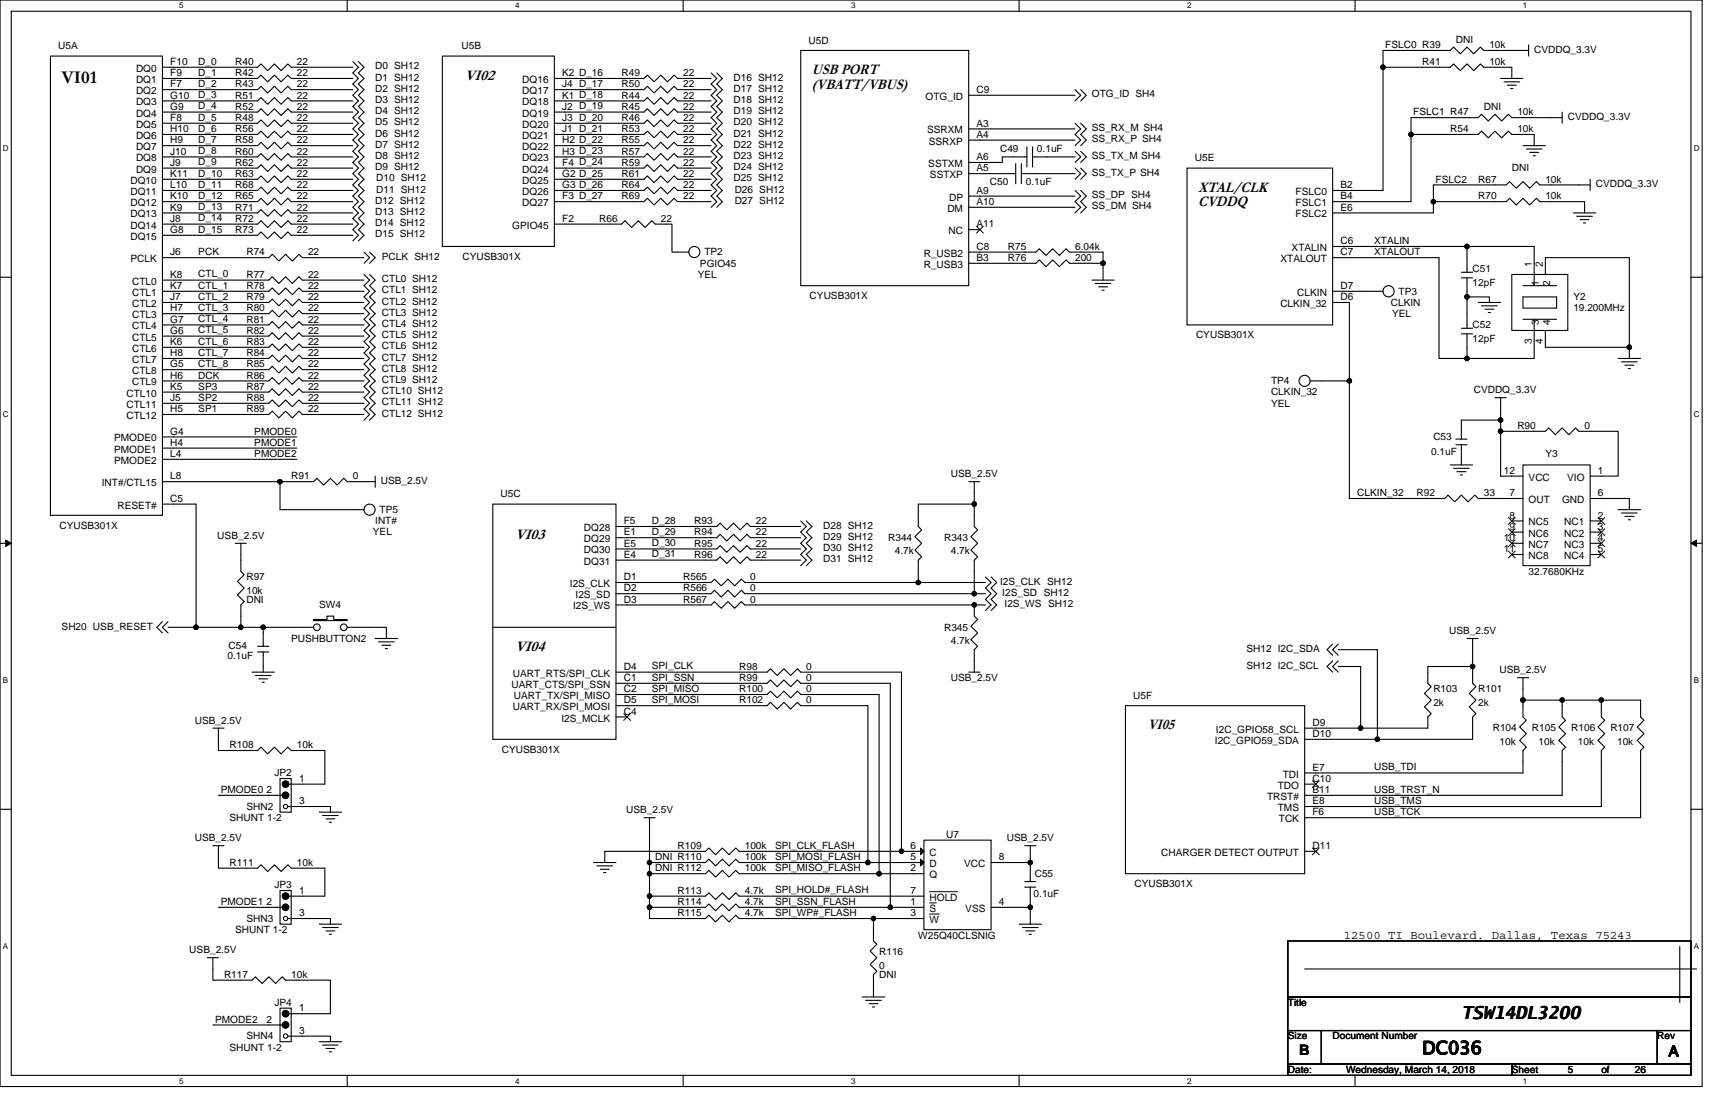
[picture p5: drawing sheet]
<svg xmlns="http://www.w3.org/2000/svg" width="432mm" height="279mm" viewBox="0 0 432 279" stroke-linecap="round" stroke-linejoin="round" font-family="sans-serif">
<path d="M0 0h428.6v273.5h-428.6zM2.8 2.8h422.9v267.9h-422.9z" fill="none" stroke="#000" stroke-width=".28"/>
<g fill="#fff">
<path d="M45.1 .3h1.1v2.3h-1.1z"/>
<path d="M45.1 271h1.1v2.2h-1.1z"/>
</g>
<path d="M87.4 0v2.8M87.4 270.7v2.8" fill="none" stroke="#000" stroke-width=".28"/>
<g fill="#fff">
<path d="M129.7 .3h1.1v2.3h-1.1z"/>
<path d="M129.7 271h1.1v2.2h-1.1z"/>
</g>
<path d="M172 0v2.8M172 270.7v2.8" fill="none" stroke="#000" stroke-width=".28"/>
<g fill="#fff">
<path d="M214.3 .3h1.1v2.3h-1.1z"/>
<path d="M214.3 271h1.1v2.2h-1.1z"/>
</g>
<path d="M256.6 0v2.8M256.6 270.7v2.8" fill="none" stroke="#000" stroke-width=".28"/>
<g fill="#fff">
<path d="M298.9 .3h1.1v2.3h-1.1z"/>
<path d="M298.9 271h1.1v2.2h-1.1z"/>
</g>
<path d="M341.2 0v2.8M341.2 270.7v2.8" fill="none" stroke="#000" stroke-width=".28"/>
<g fill="#fff">
<path d="M383.5 .3h1.1v2.3h-1.1z"/>
<path d="M383.5 271h1.1v2.2h-1.1z"/>
<path d="M.7 36.3h1.5v2.3h-1.5z"/>
<path d="M426.5 36.3h1.4v2.3h-1.4z"/>
<path d="M.7 103.3h1.5v2.2h-1.5z"/>
<path d="M426.5 103.3h1.4v2.2h-1.4z"/>
</g>
<path d="M0 69.8h2.8M425.7 69.8h2.9" fill="none" stroke="#000" stroke-width=".28"/>
<g fill="#fff">
<path d="M.7 170.2h1.4v2.3h-1.4z"/>
<path d="M426.5 170.2h1.3v2.3h-1.3z"/>
</g>
<path d="M0 136.8h2.8M425.7 136.8h2.9" fill="none" stroke="#000" stroke-width=".28"/>
<path d="M1.4 135.9l1.4 .9-1.4 .8zM425.7 136.8l1.4-.9v1.7z" fill="#000" stroke="#000" stroke-width=".25"/>
<g fill="#fff">
<path d="M.7 237.2h1.4v2.2h-1.4z"/>
<path d="M426.4 237.2h1.4v2.2h-1.4z"/>
</g>
<g fill="none" stroke="#000" stroke-width=".28">
<path d="M12.7 14.1h28.2v115.6h-28.2zM40.9 16.9h24l.8-.8 1.7 1.7 1.7-1.7 1.7 1.7 1.7-1.7 .8 .8h15.5M40.9 19.7h24l.8-.8 1.7 1.7 1.7-1.7 1.7 1.7 1.7-1.7 .8 .8h15.5M88.8 15.5l1.4 1.4-1.4 1.5 1.4 1.3-1.4 1.5 1.4 1.4-1.4 1.4 1.4 1.4-1.4 1.4 1.4 1.4-1.4 1.4 1.4 1.4-1.4 1.4 1.4 1.4-1.4 1.5 1.4 1.4-1.4 1.4 1.4 1.4-1.4 1.4 1.4 1.4-1.4 1.4 1.4 1.4-1.4 1.4 1.4 1.4-1.4 1.5 1.4 1.4-1.4 1.4 1.4 1.4-1.4 1.4 1.4 1.4-1.4 1.4 1.4 1.4-1.4 1.4M90.2 15.5l1.5 1.4-1.5 1.5 1.5 1.3-1.5 1.5 1.5 1.4-1.5 1.4 1.5 1.4-1.5 1.4 1.5 1.4-1.5 1.4 1.5 1.4-1.5 1.4 1.5 1.4-1.5 1.5 1.5 1.4-1.5 1.4 1.5 1.4-1.5 1.4 1.5 1.4-1.5 1.4 1.5 1.4-1.5 1.4 1.5 1.4-1.5 1.5 1.5 1.4-1.5 1.4 1.5 1.4-1.5 1.4 1.5 1.4-1.5 1.4 1.5 1.4-1.5 1.4M111.4 14.1h28.2v47.9h-28.2zM139.6 19.7h22.5l.9-.8 1.7 1.7 1.7-1.7 1.7 1.7 1.6-1.7 .9 .8h8.4M179 18.4l1.5 1.3-1.5 1.5 1.5 1.4-1.5 1.4 1.5 1.4-1.5 1.4 1.5 1.4-1.5 1.4 1.5 1.4-1.5 1.4 1.5 1.4-1.5 1.5 1.5 1.4-1.5 1.4 1.5 1.4-1.5 1.4 1.5 1.4-1.5 1.4 1.5 1.4-1.5 1.4 1.5 1.4-1.5 1.5 1.5 1.4-1.5 1.4M180.5 18.4l1.4 1.3-1.4 1.5 1.4 1.4-1.4 1.4 1.4 1.4-1.4 1.4 1.4 1.4-1.4 1.4 1.4 1.4-1.4 1.4 1.4 1.4-1.4 1.5 1.4 1.4-1.4 1.4 1.4 1.4-1.4 1.4 1.4 1.4-1.4 1.4 1.4 1.4-1.4 1.4 1.4 1.4-1.4 1.5 1.4 1.4-1.4 1.4M201.6 12.7h42.3v59.2h-42.3zM348.2 16.9v31h-12.7M348.2 16.9h16.9l.9-.8 1.7 1.7 1.7-1.7 1.7 1.7 1.6-1.7 .9 .8h7v2.8"/>
<path d="M377.8 19.7h5.7M384.9 12.7h-11.3l-.9-.8-1.6 1.6-1.7-1.6-1.7 1.6-1.7-1.6-.9 .8h-16.9v4.2M384.9 11.3v2.8M40.9 31h24l.8-.8 1.7 1.7 1.7-1.7 1.7 1.7 1.7-1.7 .8 .8h15.5M40.9 33.8h24l.8-.8 1.7 1.7 1.7-1.7 1.7 1.7 1.7-1.7 .8 .8h15.5M40.9 39.5h24l.8-.8 1.7 1.6 1.7-1.6 1.7 1.6 1.7-1.6 .8 .8h15.5M40.9 36.7h24l.8-.9 1.7 1.7 1.7-1.7 1.7 1.7 1.7-1.7 .8 .9h15.5M40.9 22.6h24l.8-.9 1.7 1.7 1.7-1.7 1.7 1.7 1.7-1.7 .8 .9h15.5M40.9 28.2h24l.8-.8 1.7 1.7 1.7-1.7 1.7 1.7 1.7-1.7 .8 .8h15.5M40.9 25.4h24l.8-.8 1.7 1.6 1.7-1.6 1.7 1.6 1.7-1.6 .8 .8h15.5M139.6 33.8h22.5l.9-.8 1.7 1.7 1.7-1.7 1.7 1.7 1.6-1.7 .9 .8h8.4M139.6 36.7h22.5l.9-.9 1.7 1.7 1.7-1.7 1.7 1.7 1.6-1.7 .9 .9h8.4"/>
<path d="M139.6 39.5h22.5l.9-.8 1.7 1.6 1.7-1.6 1.7 1.6 1.6-1.6 .9 .8h8.4M139.6 25.4h22.5l.9-.8 1.7 1.6 1.7-1.6 1.7 1.6 1.6-1.6 .9 .8h8.4M139.6 22.6h22.5l.9-.9 1.7 1.7 1.7-1.7 1.7 1.7 1.6-1.7 .9 .9h8.4M139.6 31h22.5l.9-.8 1.7 1.7 1.7-1.7 1.7 1.7 1.6-1.7 .9 .8h8.4M139.6 28.2h22.5l.9-.8 1.7 1.7 1.7-1.7 1.7 1.7 1.6-1.7 .9 .8h8.4M243.9 32.4h26.8M243.9 35.3h26.8M243.9 24h26.8M258.6 37v5M258.6 39.5h-6.3v1.4h-8.4M260 39.5h10.7M260 37v5"/>
<path d="M270.7 22.6l1.4 1.4-1.4 1.4M270.7 31l1.4 1.4-1.4 1.4 1.4 1.5-1.4 1.4M270.7 38.1l1.4 1.4-1.4 1.4M272.1 22.6l1.4 1.4-1.4 1.4M272.1 31l1.4 1.4-1.4 1.4 1.4 1.5-1.4 1.4M272.1 38.1l1.4 1.4-1.4 1.4M355.3 33.8v17h-19.8M355.3 33.8h16.9l.8-.8 1.7 1.7 1.7-1.7 1.7 1.7 1.7-1.7 .8 .8h5.7v2.9M378.7 20.6h3.9M379.5 21.4h2.3M380.3 22.3h.6M383.5 36.7h5.6"/>
<path d="M384.3 37.5h3.9M385.1 38.4h2.3M386 39.2h.6M393.3 29.6h-12.7l-.8-.8-1.7 1.7-1.7-1.7-1.7 1.7-1.7-1.7-.8 .8h-16.9v4.2M393.3 28.2v2.8M40.9 53.6h24l.8-.9 1.7 1.7 1.7-1.7 1.7 1.7 1.7-1.7 .8 .9h15.5M40.9 50.8h24l.8-.9 1.7 1.7 1.7-1.7 1.7 1.7 1.7-1.7 .8 .9h15.5M40.9 56.4h24l.8-.8 1.7 1.7 1.7-1.7 1.7 1.7 1.7-1.7 .8 .8h15.5M40.9 59.2h24l.8-.8 1.7 1.7 1.7-1.7 1.7 1.7 1.7-1.7 .8 .8h15.5M40.9 47.9h24l.8-.8 1.7 1.7 1.7-1.7 1.7 1.7 1.7-1.7 .8 .8h15.5M40.9 45.1h24l.8-.8 1.7 1.7 1.7-1.7 1.7 1.7 1.7-1.7 .8 .8h15.5M40.9 42.3h24l.8-.8 1.7 1.7 1.7-1.7 1.7 1.7 1.7-1.7 .8 .8h15.5"/>
<path d="M139.6 42.3h22.5l.9-.8 1.7 1.7 1.7-1.7 1.7 1.7 1.6-1.7 .9 .8h8.4M139.6 50.8h22.5l.9-.9 1.7 1.7 1.7-1.7 1.7 1.7 1.6-1.7 .9 .9h8.4M139.6 47.9h22.5l.9-.8 1.7 1.7 1.7-1.7 1.7 1.7 1.6-1.7 .9 .8h8.4M139.6 45.1h22.5l.9-.8 1.7 1.7 1.7-1.7 1.7 1.7 1.6-1.7 .9 .8h8.4M139.6 56.4h16.9l.8-.8 1.7 1.7 1.7-1.7 1.7 1.7 1.7-1.7 .9 .8h4.2v7.1h4.2M243.9 49.4h26.8M243.9 52.2h26.8M243.9 57.8h2.8M255.7 41.2v5M255.7 43.7h-11.8M257.2 43.7h13.5M257.2 41.2v5"/>
<path d="M270.7 42.3l1.4 1.4-1.4 1.4M270.7 47.9l1.4 1.5-1.4 1.4 1.4 1.4-1.4 1.4M272.1 42.3l1.4 1.4-1.4 1.4M272.1 47.9l1.4 1.5-1.4 1.4 1.4 1.4-1.4 1.4M298.9 42.3h36.6v39.5h-36.6zM360.9 50.8h18.3l.9-.9 1.7 1.7 1.7-1.7 1.6 1.7 1.7-1.7 .9 .9h11.3v2.8M360.9 50.8v2.8h-25.4M396.1 53.6h5.7M397 54.4h3.9M397.8 55.3h2.3M398.7 56.1h.5M400.4 46.5h-12.7l-.9-.8-1.7 1.7-1.6-1.7-1.7 1.7-1.7-1.7-.9 .8h-18.3v4.3"/>
<path d="M400.4 45.1v2.8M40.9 64.9h26.8l.8-.9 1.7 1.7 1.7-1.7 1.7 1.7 1.7-1.7 .8 .9h15.6M40.9 70.5h26.8l.8-.8 1.7 1.7 1.7-1.7 1.7 1.7 1.7-1.7 .8 .8h15.6M40.9 73.3h26.8l.8-.8 1.7 1.7 1.7-1.7 1.7 1.7 1.7-1.7 .8 .8h15.6M40.9 76.1h26.8l.8-.8 1.7 1.7 1.7-1.7 1.7 1.7 1.7-1.7 .8 .8h15.6M40.9 79h26.8l.8-.9 1.7 1.7 1.7-1.7 1.7 1.7 1.7-1.7 .8 .9h15.6M91.7 69.1l1.3 1.4-1.3 1.4 1.3 1.4-1.3 1.4 1.3 1.4-1.3 1.5 1.3 1.4-1.3 1.4 1.3 1.4-1.3 1.4 1.3 1.4-1.3 1.4 1.3 1.4-1.3 1.4 1.3 1.4-1.3 1.5 1.3 1.3-1.3 1.5 1.3 1.4-1.3 1.4 1.3 1.4-1.3 1.4 1.3 1.4-1.3 1.4 1.3 1.4-1.3 1.4M91.7 63.5l1.3 1.4-1.3 1.4M93 69.1l1.5 1.4-1.5 1.4 1.5 1.4-1.5 1.4 1.5 1.4-1.5 1.5 1.5 1.4-1.5 1.4 1.5 1.4-1.5 1.4 1.5 1.4-1.5 1.4 1.5 1.4-1.5 1.4 1.5 1.4-1.5 1.5 1.5 1.3-1.5 1.5 1.5 1.4-1.5 1.4 1.5 1.4-1.5 1.4 1.5 1.4-1.5 1.4 1.5 1.4-1.5 1.4M93 63.5l1.5 1.4-1.5 1.4M243.9 63.5h16.9l.9-.9 1.7 1.7 1.6-1.7 1.7 1.7 1.7-1.7 .9 .9h8.4v2.8M243.9 66.3h16.9l.9-.9 1.7 1.7 1.6-1.7 1.7 1.7 1.7-1.7 .9 .9h8.4"/>
<path d="M274.9 70.5h5.6M275.8 71.4h3.9M276.6 72.2h2.2M277.5 73h.5M277.7 66.3v4.2M335.5 62h33.9M335.5 64.9h26.8v25.3h7.1M335.5 76.1h4.2v19.8M335.5 73.3h12.7M367.9 69.9h2.9M367.9 68.5h2.9M369.4 62h16.9v9.9"/>
<path d="M369.4 74.7h5.6v1.4M369.4 62v6.5M369.4 69.9v4.8M369.4 74.7v7.9M372.2 76.1h5.6M373 77h4M373.9 77.8h2.2M374.7 78.7h.6M380.6 69.1h14.1v14.1h-14.1zM383.5 71.9h8.4M383.5 74.7h8.4v2.9h-8.4zM389.1 69.1v-4.2h21.1v22.5"/>
<path d="M40.9 98.7h26.8l.8-.8 1.7 1.6 1.7-1.6 1.7 1.6 1.7-1.6 .8 .8h15.6M40.9 81.8h26.8l.8-.9 1.7 1.7 1.7-1.7 1.7 1.7 1.7-1.7 .8 .9h15.6M40.9 84.6h26.8l.8-.8 1.7 1.6 1.7-1.6 1.7 1.6 1.7-1.6 .8 .8h15.6M40.9 87.4h26.8l.8-.8 1.7 1.7 1.7-1.7 1.7 1.7 1.7-1.7 .8 .8h15.6M40.9 90.2h26.8l.8-.8 1.7 1.7 1.7-1.7 1.7 1.7 1.7-1.7 .8 .8h15.6M40.9 93h26.8l.8-.8 1.7 1.7 1.7-1.7 1.7 1.7 1.7-1.7 .8 .8h15.6M40.9 95.9h26.8l.8-.9 1.7 1.7 1.7-1.7 1.7 1.7 1.7-1.7 .8 .9h15.6M329.9 95.9h9.8M339.7 95.9v29.6h24l.9-.9 1.6 1.7 1.7-1.7 1.7 1.7 1.7-1.7 .9 .9h11.3M367.9 84h2.9M367.9 82.6h2.9M369.4 84v6.2"/>
<path d="M383.5 80.4h8.4M386.3 80.4v9.8h-16.9M389.1 83.2v4.2h21.1v2.8M407.4 90.2h5.7M408.3 91.1h3.9M409.1 91.9h2.3M410 92.8h.5M40.9 112.8h33.8M40.9 115.6h33.8M40.9 104.3h26.8l.8-.8 1.7 1.7 1.7-1.7 1.7 1.7 1.7-1.7 .8 .8h15.6M40.9 101.5h26.8l.8-.8 1.7 1.7 1.7-1.7 1.7 1.7 1.7-1.7 .8 .8h15.6M74.7 110h-33.8"/>
<path d="M94.5 119.8v2.9M365.1 117h5.7M366 117.9h3.9M366.5 110.5h2.9M366.5 112h2.9M366.8 118.7h2.3M367.7 119.5h.5M367.9 112v5M376.4 100.1h2.8M377.8 108.6h11.3l.8-.9 1.7 1.7 1.7-1.7 1.7 1.7 1.7-1.7 .9 .9h9.8v11.2h-7M377.8 100.1v5.6M377.8 105.7h-9.9v4.8"/>
<path d="M377.8 105.7v14.1M383.5 119.8h-5.7M383.5 117h16.9v25.4h-16.9zM40.9 126.9h8.5v31M40.9 121.2h29.6M59.2 136.8h2.8M60.6 136.8v7l.9 .9-1.7 1.6 1.7 1.7-1.7 1.7 1.7 1.7-.9 .9v5.6M70.5 121.2v7.1h21.2M94.5 121.2h-7.1l-.8-.8-1.7 1.7-1.7-1.7-1.7 1.7-1.7-1.7-.8 .8h-8.5M124.1 126.9h31v59.2h-31zM155.1 135.3h25.4l.8-.8 1.7 1.7 1.7-1.7 1.7 1.7 1.7-1.7 .8 .8h12.7M155.1 132.5h25.4l.8-.8 1.7 1.7 1.7-1.7 1.7 1.7 1.7-1.7 .8 .8h12.7"/>
<path d="M155.1 138.2h25.4l.8-.9 1.7 1.7 1.7-1.7 1.7 1.7 1.7-1.7 .8 .9h12.7M201.6 131.1l1.4 1.4-1.4 1.4 1.4 1.4-1.4 1.5 1.4 1.4-1.4 1.4 1.4 1.4-1.4 1.4M203 131.1l1.4 1.4-1.4 1.4 1.4 1.4-1.4 1.5 1.4 1.4-1.4 1.4 1.4 1.4-1.4 1.4M243.9 121.2h2.8M245.3 126.9v5.6l.8 .9-1.6 1.7 1.6 1.7-1.6 1.7 1.6 1.6-.8 .9v8.4M245.3 121.2v5.7M245.3 126.9h-14.1v5.6l.9 .9-1.7 1.7 1.7 1.7-1.7 1.7 1.7 1.6-.9 .9v5.6M380.6 131.1h2.9M380.6 133.9h2.9M380.6 136.8h2.9M380.6 139.6h2.9M400.4 125.5h9.8v2.8"/>
<path d="M400.4 131.1h2.8M400.4 133.9h2.8M400.4 136.8h2.8M400.4 139.6h2.8M407.4 128.3h5.7M408.3 129.1h3.9M409.1 130h2.3M410 130.8h.5M40.9 156.5l-1.4 1.4 1.4 1.4M42.3 156.5l-1.4 1.4 1.4 1.4M42.3 157.9h7.1M49.4 157.9h11.2"/>
<path d="M60.6 157.9h5.7M66.3 157.9v4.8M79 155.9h3.3v-.8h1.7v.8h3.4v.3h-8.4zM79 157.9h-12.7M87.4 157.9h9.9v2.8M124.1 157.9h31M155.1 141h25.4l.8-.9 1.7 1.7 1.7-1.7 1.7 1.7 1.7-1.7 .8 .9h12.7M155.1 152.3h23.9l.9-.9 1.7 1.7 1.7-1.7 1.7 1.7 1.7-1.7 .8 .9h57.8M155.1 146.6h23.9l.9-.8 1.7 1.7 1.7-1.7 1.7 1.7 1.7-1.7 .8 .8h43.7M155.1 149.4h23.9l.9-.8 1.7 1.7 1.7-1.7 1.7 1.7 1.7-1.7 .8 .8h57.8M231.2 146.6h16.9M245.3 152.3h2.8"/>
<path d="M245.3 152.3v2.8l.8 .8-1.6 1.7 1.6 1.7-1.6 1.7 1.6 1.7-.8 .8v5.7M245.3 149.4h2.8M248.1 145.2l1.4 1.4-1.4 1.4 1.4 1.4-1.4 1.5 1.4 1.4-1.4 1.4M249.5 145.2l1.5 1.4-1.5 1.4 1.5 1.4-1.5 1.5 1.5 1.4-1.5 1.4M63.5 169.2h5.6M64.3 170h3.9M64.9 162.7h2.8M64.9 164.1h2.8M65.2 170.9h2.2M66 171.7h.5M66.3 164.1v5.1M94.5 160.7h5.6"/>
<path d="M95.3 161.6h4M96.2 162.4h2.2M97 163.3h.6M155.1 172h38l.9-.8 1.7 1.6 1.7-1.6 1.7 1.6 1.7-1.6 .8 .8h22.6v56.4M155.1 169.2h38l.9-.9 1.7 1.7 1.7-1.7 1.7 1.7 1.7-1.7 .8 .9h25.4v45.1M155.1 174.8h38l.9-.8 1.7 1.7 1.7-1.7 1.7 1.7 1.7-1.7 .8 .8h19.7v45.1M155.1 177.6h38l.9-.8 1.7 1.7 1.7-1.7 1.7 1.7 1.7-1.7 .8 .8h16.9v39.5M243.9 169.2h2.8M283.4 177.6h45.1v42.3h-45.1zM335.5 162.1l-1.4 1.4 1.4 1.5M335.5 166.4l-1.4 1.4 1.4 1.4M336.9 163.5h9.9v22.6"/>
<path d="M336.9 162.1l-1.4 1.4 1.4 1.5M336.9 166.4l-1.4 1.4 1.4 1.4M336.9 167.8h5.7v15.5M369.4 160.7h2.8M370.8 160.7v7.1M370.8 167.8v4.2l.8 .8-1.7 1.7 1.7 1.7-1.7 1.7 1.7 1.7-.8 .9v5.6h-24M370.8 167.8h-11.3v4.2l.8 .8-1.7 1.7 1.7 1.7-1.7 1.7 1.7 1.7-.8 .9v2.8h-16.9M382 170.6h2.9M383.5 176.2v4.3l.8 .8-1.7 1.7 1.7 1.7-1.7 1.7 1.7 1.7-.8 .8v5.7h-55M383.5 170.6v5.6M383.5 176.2h9.8M393.3 176.2v4.3l.9 .8-1.7 1.7 1.7 1.7-1.7 1.7 1.7 1.7-.9 .8v11.3h-64.8"/>
<path d="M393.3 176.2h9.9M403.2 176.2v4.3l.8 .8-1.7 1.7 1.7 1.7-1.7 1.7 1.7 1.7-.8 .8v14.1h-74.7M403.2 176.2h9.9v4.3l.8 .8-1.7 1.7 1.7 1.7-1.7 1.7 1.7 1.7-.8 .8v16.9h-84.6M53.6 183.3h2.8M55 183.3v5.6h9.9l.8-.8 1.7 1.7 1.7-1.7 1.7 1.7 1.7-1.7 .8 .8h8.5v8.5h-9.3M70.5 196h2.8v8.4h-2.8zM71.4 196.8h1.1v1.1h-1.1zM155.1 180.5h2.8M328.5 183.3h14.1M328.5 197.4h2.8M346.8 186.1h-18.3M0 203.7h2.8"/>
<path d="M53.6 212.9h2.8M55 200.2h16.4M55 212.9v5.6h9.9l.8-.8 1.7 1.7 1.7-1.7 1.7 1.7 1.7-1.7 .8 .8h8.5v7.1h-9.3M72.5 203h10.7v1.4M80.4 204.4h5.6M81.2 205.3h4M82.1 206.1h2.2M82.9 207h.6M149.4 217.1h5.7M150.3 218h3.9M151.1 218.8h2.3M152 219.6h.5"/>
<path d="M162.1 205.8h2.9M163.5 205.8v11.3M163.5 217.1h14.1l.9-.8 1.7 1.7 1.7-1.7 1.7 1.7 1.7-1.7 .8 .8h32.4M163.5 217.1v2.8h14.1l.9-.8 1.7 1.7 1.7-1.7 1.7 1.7 1.7-1.7 .8 .8h35.2M163.5 219.9v5.7M221.3 219.9h11.3M227 214.3h5.6M227 214.3h-40.9l-.8-.9-1.7 1.7-1.7-1.7-1.7 1.7-1.7-1.7-.9 .9h-25.3v2.8M232.6 211.5h16.9v22.5h-16.9zM232.6 217.1h-14.1M249.5 217.1h9.9M258 212.9h2.8"/>
<path d="M259.4 212.9v4.2M259.4 217.1v4.8M328.5 214.3h2.8M425.7 203.7h2.9M55 228.4h16.4M70.5 224.2h2.8v8.4h-2.8zM71.4 225h1.1v1.1h-1.1zM72.5 231.2h10.7v1.4M80.4 232.6h5.6M81.2 233.5h4M82.1 234.3h2.2M82.9 235.2h.6"/>
<path d="M163.5 225.6h14.1l.9-.9 1.7 1.7 1.7-1.7 1.7 1.7 1.7-1.7 .8 .9h46.5M163.5 228.4v2.8h14.1l.9-.8 1.7 1.7 1.7-1.7 1.7 1.7 1.7-1.7 .8 .8h33.8M163.5 225.6v2.8h14.1l.9-.9 1.7 1.7 1.7-1.7 1.7 1.7 1.7-1.7 .8 .9h38.1M219.9 231.2v5.7l.9 .8-1.7 1.7 1.7 1.7-1.7 1.7 1.7 1.7-.9 .8v5.7M219.9 231.2h12.7M224.2 228.4h8.4M256.6 232.6h5.6M257.4 233.5h4M258 221.9h2.8M258 223.3h2.8M258.3 234.3h2.2M259.1 235.2h.6"/>
<path d="M259.4 228.4h-9.9M259.4 228.4v4.2M259.4 223.3v5.1M324.3 236.9h101.4v14.1h-101.4zM422.9 238.3v14M52.2 241.1h2.8M53.6 241.1v5.6h9.9l.8-.8 1.7 1.7 1.7-1.7 1.7 1.7 1.7-1.7 .8 .8h11.3v8.5h-10.7M53.6 258h17.8M70.5 253.8h2.8v8.4h-2.8zM71.4 254.6h1.1v1.1h-1.1zM217.1 251h5.7M218 251.8h3.9"/>
<path d="M218.8 252.6h2.3M219.6 253.5h.6M324.3 251h101.4v8.4h-101.4zM324.3 259.4h8.4v8.5h-8.4zM328.5 243.9h98.7M332.7 259.4h84.6v8.5h-84.6zM417.3 259.4h8.4v8.5h-8.4zM72.5 260.8h10.7v1.4M80.4 262.2h5.6M81.2 263.1h4M82.1 263.9h2.2M82.9 264.8h.6"/>
<path d="M324.3 267.9h56.3v2.8h-56.3zM380.6 267.9h45.1v2.8h-45.1z"/>
<circle cx="174.8" cy="63.4" r="1.4"/>
<circle cx="349.6" cy="73.3" r="1.4"/>
<circle cx="328.5" cy="95.9" r="1.4"/>
<circle cx="93" cy="128.3" r="1.4"/>
<circle cx="79.8" cy="157.9" r=".84"/>
<circle cx="86.6" cy="157.9" r=".84"/>
<circle cx="71.9" cy="200.2" r=".56"/>
<circle cx="71.9" cy="203" r=".55"/>
<circle cx="71.9" cy="228.4" r=".56"/>
<circle cx="71.9" cy="231.2" r=".55"/>
<circle cx="71.9" cy="258" r=".55"/>
<circle cx="71.9" cy="260.8" r=".55"/>
</g>
<g fill="#000" stroke="#000" stroke-width=".28">
<path d="M231.8 213.4l.8 .9-.8 .8zM231.8 216.3l.8 .8-.8 .9z"/>
<circle cx="348.2" cy="16.9" r=".57"/>
<circle cx="355.3" cy="33.8" r=".56"/>
<circle cx="360.9" cy="50.8" r=".55"/>
<circle cx="277.7" cy="66.3" r=".57"/>
<circle cx="369.3" cy="62" r=".56"/>
<circle cx="369.3" cy="74.7" r=".56"/>
<circle cx="339.7" cy="95.9" r=".55"/>
<circle cx="369.3" cy="90.2" r=".56"/>
<circle cx="410.2" cy="87.4" r=".56"/>
<circle cx="377.8" cy="108.6" r=".56"/>
<circle cx="377.8" cy="105.7" r=".55"/>
<circle cx="70.5" cy="121.2" r=".55"/>
<circle cx="245.3" cy="126.9" r=".55"/>
<circle cx="49.3" cy="157.9" r=".56"/>
<circle cx="60.6" cy="157.9" r=".56"/>
<circle cx="66.3" cy="157.9" r=".57"/>
<circle cx="231.2" cy="146.6" r=".55"/>
<circle cx="245.3" cy="149.4" r=".55"/>
<circle cx="245.3" cy="152.2" r=".55"/>
<circle cx="370.8" cy="167.8" r=".55"/>
<circle cx="383.4" cy="176.2" r=".56"/>
<circle cx="393.3" cy="176.2" r=".55"/>
<circle cx="403.2" cy="176.2" r=".55"/>
<circle cx="71.9" cy="197.4" r=".84"/>
<circle cx="342.6" cy="183.3" r=".55"/>
<circle cx="346.8" cy="186.1" r=".56"/>
<circle cx="71.9" cy="200.2" r=".84"/>
<circle cx="163.5" cy="219.9" r=".55"/>
<circle cx="163.5" cy="217.1" r=".55"/>
<circle cx="218.5" cy="217.1" r=".55"/>
<circle cx="221.3" cy="219.9" r=".56"/>
<circle cx="227" cy="214.3" r=".56"/>
<circle cx="259.4" cy="217.1" r=".55"/>
<circle cx="71.9" cy="228.4" r=".84"/>
<circle cx="71.9" cy="225.6" r=".84"/>
<circle cx="163.5" cy="228.4" r=".56"/>
<circle cx="163.5" cy="225.5" r=".55"/>
<circle cx="219.9" cy="231.2" r=".55"/>
<circle cx="224.1" cy="228.4" r=".56"/>
<circle cx="259.4" cy="228.4" r=".56"/>
<circle cx="71.9" cy="255.2" r=".84"/>
<circle cx="71.9" cy="258" r=".84"/>
</g>
<g fill="none" stroke="#000" stroke-width=".25">
<path d="M245.9 57l1.7 1.7M247.6 57l-1.7 1.7M379.8 130.3l1.7 1.7M379.8 133.1l1.7 1.7M379.8 135.9l1.7 1.7M379.8 138.7l1.7 1.7M381.5 130.3l-1.7 1.7M381.5 133.1l-1.7 1.7M381.5 135.9l-1.7 1.7M381.5 138.7l-1.7 1.7M402.3 130.3l1.8 1.7M402.3 133.1l1.8 1.7"/>
<path d="M402.3 135.9l1.8 1.7M402.3 138.7l1.8 1.7M404 130.3l-1.7 1.7M404 133.1l-1.7 1.7M404 135.9l-1.7 1.7M404 138.7l-1.7 1.7M157.1 179.6l1.7 1.7M158.7 179.6l-1.7 1.7M330.5 196.5l1.7 1.7M332.1 196.5l-1.7 1.7M330.5 213.4l1.7 1.8M332.1 213.4l-1.7 1.8"/>
<path d="M234 224.5h7.1M234 227.3h1.7M234 230.1h2.5"/>
</g>
<g font-size="4.5">
<text x="15.5" y="20.8">VI01</text>
<text x="367.9" y="256.5">TSW14DL3200</text>
<text x="358.1" y="265.3">DC036</text>
</g>
<g font-size="3.9">
<text x="117" y="20.1">VI02</text>
<text x="129.7" y="135.7">VI03</text>
<text x="129.7" y="163.9">VI04</text>
</g>
<g font-size="3.8">
<text x="204.4" y="18.7">USB PORT</text>
<text x="204.4" y="22.3">(VBATT/VBUS)</text>
<text x="301.7" y="48.3">XTAL/CLK</text>
<text x="301.7" y="51.9">CVDDQ</text>
<text x="289" y="183.6">VI05</text>
</g>
<g font-size="3.7">
<text x="327.1" y="265.6">B</text>
<text x="420.1" y="265.9">A</text>
</g>
<text font-size="3.1" x="338.3" y="236.5">12500 TI Boulevard. Dallas, Texas 75243</text>
<g font-size="2.5">
<text x="203.6" y="11">U5D</text>
<text x="366.5" y="10.7">DNI</text>
<text x="14.7" y="12.4">U5A</text>
<text x="42.9" y="16.3">F10</text>
<text x="49.9" y="16.3">D_0</text>
<text x="59.2" y="16.4">R40</text>
<text x="74.7" y="16.4">22</text>
<text x="94.5" y="17.5">D0 SH12</text>
<text x="116.2" y="12.4">U5B</text>
<text x="348.8" y="12.1">FSLC0 R39</text>
<text x="358.1" y="16.4">R41</text>
<text x="375" y="16.4">10k</text>
<text x="375" y="12.1">10k</text>
<text x="386.3" y="13.3">CVDDQ_3.3V</text>
<text x="34.2" y="18.1">DQ0</text>
<text x="34.2" y="20.9">DQ1</text>
<text x="34.2" y="23.7">DQ2</text>
<text x="42.9" y="19.2">F9</text>
<text x="42.9" y="22">F7</text>
<text x="49.9" y="21.9">D_2</text>
<text x="49.9" y="19.1">D_1</text>
<text x="59.2" y="19.2">R42</text>
<text x="59.2" y="22">R43</text>
<text x="74.7" y="19.2">22</text>
<text x="74.7" y="22">22</text>
<text x="94.5" y="20.3">D1 SH12</text>
<text x="94.5" y="23.1">D2 SH12</text>
<text x="131.5" y="20.9">DQ16</text>
<text x="131.5" y="23.7">DQ17</text>
<text x="141.5" y="19.2">K2 D_16</text>
<text x="141.5" y="22">J4 D_17</text>
<text x="156.5" y="19.2">R49</text>
<text x="156.5" y="22">R50</text>
<text x="172" y="19.2">22</text>
<text x="172" y="22">22</text>
<text x="184.7" y="20.3">D16 SH12</text>
<text x="184.7" y="23.1">D17 SH12</text>
<text x="245.9" y="23.4">C9</text>
<text x="34.2" y="26.5">DQ3</text>
<text x="34.2" y="29.4">DQ4</text>
<text x="42.9" y="24.8">G10</text>
<text x="42.9" y="27.6">G9</text>
<text x="49.9" y="27.5">D_4</text>
<text x="49.9" y="24.7">D_3</text>
<text x="59.2" y="24.8">R51</text>
<text x="59.2" y="27.6">R52</text>
<text x="74.7" y="24.8">22</text>
<text x="74.7" y="27.6">22</text>
<text x="94.5" y="26">D3 SH12</text>
<text x="94.5" y="28.8">D4 SH12</text>
<text x="131.5" y="26.5">DQ18</text>
<text x="131.5" y="29.4">DQ19</text>
<text x="141.5" y="24.8">K1 D_18</text>
<text x="141.5" y="27.6">J2 D_19</text>
<text x="156.5" y="24.8">R44</text>
<text x="156.5" y="27.6">R45</text>
<text x="172" y="24.8">22</text>
<text x="172" y="27.6">22</text>
<text x="184.7" y="26">D18 SH12</text>
<text x="184.7" y="28.8">D19 SH12</text>
<text x="233" y="25.1">OTG_ID</text>
<text x="274.9" y="24.5">OTG_ID SH4</text>
<text x="355.8" y="29">FSLC1 R47</text>
<text x="373.6" y="27.6">DNI</text>
<text x="382" y="29">10k</text>
<text x="34.2" y="32.2">DQ5</text>
<text x="34.2" y="35">DQ6</text>
<text x="42.9" y="30.4">F8</text>
<text x="42.9" y="33.3">H10</text>
<text x="49.9" y="30.4">D_5</text>
<text x="49.9" y="33.2">D_6</text>
<text x="49.9" y="36">D_7</text>
<text x="59.2" y="30.5">R48</text>
<text x="59.2" y="33.3">R56</text>
<text x="74.7" y="30.5">22</text>
<text x="74.7" y="33.3">22</text>
<text x="94.5" y="31.6">D5 SH12</text>
<text x="94.5" y="34.4">D6 SH12</text>
<text x="131.5" y="32.2">DQ20</text>
<text x="131.5" y="35">DQ21</text>
<text x="141.5" y="30.4">J3 D_20</text>
<text x="141.5" y="33.3">J1 D_21</text>
<text x="156.5" y="33.3">R53</text>
<text x="156.5" y="30.5">R46</text>
<text x="172" y="33.3">22</text>
<text x="172" y="30.5">22</text>
<text x="184.7" y="34.4">D21 SH12</text>
<text x="184.7" y="31.6">D20 SH12</text>
<text x="233.4" y="33.6">SSRXM</text>
<text x="245.9" y="31.9">A3</text>
<text x="245.9" y="34.7">A4</text>
<text x="274.9" y="33">SS_RX_M SH4</text>
<text x="274.9" y="35.8">SS_RX_P SH4</text>
<text x="365.1" y="33.3">R54</text>
<text x="382" y="33.3">10k</text>
<text x="394.7" y="30.2">CVDDQ_3.3V</text>
<text x="34.2" y="37.8">DQ7</text>
<text x="34.2" y="40.6">DQ8</text>
<text x="42.9" y="36.1">H9</text>
<text x="42.9" y="38.9">J10</text>
<text x="42.9" y="41.7">J9</text>
<text x="49.9" y="38.8">D_8</text>
<text x="49.9" y="41.6">D_9</text>
<text x="59.2" y="41.7">R62</text>
<text x="59.2" y="36.1">R58</text>
<text x="59.2" y="38.9">R60</text>
<text x="74.7" y="41.7">22</text>
<text x="74.7" y="36.1">22</text>
<text x="74.7" y="38.9">22</text>
<text x="94.5" y="40">D8 SH12</text>
<text x="94.5" y="37.2">D7 SH12</text>
<text x="131.5" y="37.8">DQ22</text>
<text x="131.5" y="40.6">DQ23</text>
<text x="141.5" y="36.1">H2 D_22</text>
<text x="141.5" y="38.9">H3 D_23</text>
<text x="141.5" y="41.7">F4 D_24</text>
<text x="156.5" y="36.1">R55</text>
<text x="156.5" y="38.9">R57</text>
<text x="156.5" y="41.7">R59</text>
<text x="172" y="36.1">22</text>
<text x="172" y="38.9">22</text>
<text x="172" y="41.7">22</text>
<text x="184.7" y="40">D23 SH12</text>
<text x="184.7" y="37.2">D22 SH12</text>
<text x="233.8" y="36.4">SSRXP</text>
<text x="245.9" y="40.3">A6</text>
<text x="251.8" y="38.4">C49</text>
<text x="261.1" y="38.4">0.1uF</text>
<text x="274.9" y="40">SS_TX_M SH4</text>
<text x="300.8" y="40.6">U5E</text>
<text x="32.8" y="46.3">DQ10</text>
<text x="34.2" y="43.5">DQ9</text>
<text x="42.9" y="44.5">K11</text>
<text x="42.9" y="47.3">L10</text>
<text x="49.9" y="47.3">D_11</text>
<text x="49.9" y="44.4">D_10</text>
<text x="59.2" y="44.6">R63</text>
<text x="59.2" y="47.4">R68</text>
<text x="74.7" y="44.6">22</text>
<text x="74.7" y="47.4">22</text>
<text x="94.5" y="42.9">D9 SH12</text>
<text x="94.7" y="45.7">D10 SH12</text>
<text x="131.5" y="43.5">DQ24</text>
<text x="131.5" y="46.3">DQ25</text>
<text x="141.5" y="44.5">G2 D_25</text>
<text x="141.5" y="47.3">G3 D_26</text>
<text x="156.5" y="44.6">R61</text>
<text x="156.5" y="47.4">R64</text>
<text x="172" y="44.6">22</text>
<text x="172" y="47.4">22</text>
<text x="184.7" y="42.9">D24 SH12</text>
<text x="184.7" y="45.7">D25 SH12</text>
<text x="233.7" y="42">SSTXM</text>
<text x="234.1" y="44.9">SSTXP</text>
<text x="245.9" y="43.1">A5</text>
<text x="249.3" y="46.5">C50</text>
<text x="258.3" y="46.5">0.1uF</text>
<text x="274.9" y="44.3">SS_TX_P SH4</text>
<text x="337.5" y="47.3">B2</text>
<text x="361.5" y="46">FSLC2</text>
<text x="372.2" y="46">R67</text>
<text x="380.6" y="43.1">DNI</text>
<text x="389.1" y="46">10k</text>
<text x="401.8" y="47.1">CVDDQ_3.3V</text>
<text x="32.8" y="49.1">DQ11</text>
<text x="32.8" y="51.9">DQ12</text>
<text x="42.9" y="50.2">K10</text>
<text x="42.9" y="53">K9</text>
<text x="49.9" y="52.9">D_13</text>
<text x="49.9" y="50.1">D_12</text>
<text x="59.2" y="50.2">R65</text>
<text x="59.2" y="53">R71</text>
<text x="74.7" y="50.2">22</text>
<text x="74.7" y="53">22</text>
<text x="94.5" y="51.3">D12 SH12</text>
<text x="94.7" y="48.5">D11 SH12</text>
<text x="131.5" y="49.1">DQ26</text>
<text x="131.5" y="51.9">DQ27</text>
<text x="141.5" y="50.2">F3 D_27</text>
<text x="156.5" y="50.2">R69</text>
<text x="172" y="50.2">22</text>
<text x="185" y="51.3">D27 SH12</text>
<text x="185" y="48.5">D26 SH12</text>
<text x="238.5" y="53.3">DM</text>
<text x="239" y="50.5">DP</text>
<text x="245.9" y="48.8">A9</text>
<text x="245.9" y="51.6">A10</text>
<text x="274.9" y="49.9">SS_DP SH4</text>
<text x="274.9" y="52.7">SS_DM SH4</text>
<text x="326.2" y="49.1">FSLC0</text>
<text x="326.2" y="51.9">FSLC1</text>
<text x="337.5" y="50.2">B4</text>
<text x="337.5" y="53">E6</text>
<text x="372.2" y="50.2">R70</text>
<text x="389.1" y="50.2">10k</text>
<text x="32.8" y="54.7">DQ13</text>
<text x="32.8" y="57.6">DQ14</text>
<text x="42.9" y="55.8">J8</text>
<text x="42.9" y="58.6">G8</text>
<text x="49.9" y="55.7">D_14</text>
<text x="49.9" y="58.5">D_15</text>
<text x="59.2" y="55.8">R72</text>
<text x="59.2" y="58.7">R73</text>
<text x="74.7" y="55.8">22</text>
<text x="74.7" y="58.7">22</text>
<text x="94.5" y="54.1">D13 SH12</text>
<text x="94.5" y="57">D14 SH12</text>
<text x="94.5" y="59.8">D15 SH12</text>
<text x="129" y="57.6">GPIO45</text>
<text x="141.5" y="55.8">F2</text>
<text x="150.9" y="55.8">R66</text>
<text x="166.4" y="55.8">22</text>
<text x="238.8" y="58.9">NC</text>
<text x="245.9" y="57.2">A11</text>
<text x="326.2" y="54.7">FSLC2</text>
<text x="32.8" y="60.4">DQ15</text>
<text x="32.8" y="66">PCLK</text>
<text x="42.9" y="64.3">J6</text>
<text x="49.9" y="64.3">PCK</text>
<text x="62" y="64.3">R74</text>
<text x="77.6" y="64.3">22</text>
<text x="96.2" y="65.4">PCLK SH12</text>
<text x="116.5" y="65.4">CYUSB301X</text>
<text x="177.4" y="64.3">TP2</text>
<text x="232.6" y="64.6">R_USB2</text>
<text x="245.9" y="62.9">C8</text>
<text x="245.9" y="65.7">B3</text>
<text x="253.8" y="62.9">R75</text>
<text x="253.8" y="65.7">R76</text>
<text x="270.7" y="62.9">6.04k</text>
<text x="270.7" y="65.7">200</text>
<text x="322.4" y="66">XTALOUT</text>
<text x="325.2" y="63.2">XTALIN</text>
<text x="337.5" y="61.4">C6</text>
<text x="337.5" y="64.3">C7</text>
<text x="346" y="61.5">XTALIN</text>
<text x="346" y="64.3">XTALOUT</text>
<text x="33.3" y="71.6">CTL0</text>
<text x="42.9" y="69.9">K8</text>
<text x="49.9" y="69.8">CTL_0</text>
<text x="62" y="69.9">R77</text>
<text x="77.6" y="69.9">22</text>
<text x="96.2" y="71.1">CTL0 SH12</text>
<text x="175.7" y="69.9">YEL</text>
<text x="176.2" y="67.1">PGIO45</text>
<text x="232.6" y="67.4">R_USB3</text>
<text x="370.8" y="68.5">C51</text>
<text x="370.8" y="71.9">12pF</text>
<text x="385.7" y="67.1" transform="rotate(-90 385.7 67.1)">1</text>
<text x="387.5" y="71.9" transform="rotate(-90 387.5 71.9)">1</text>
<text x="388.5" y="67.1" transform="rotate(-90 388.5 67.1)">2</text>
<text x="390.3" y="71.9" transform="rotate(-90 390.3 71.9)">2</text>
<text x="33.3" y="74.5">CTL1</text>
<text x="33.3" y="77.3">CTL2</text>
<text x="42.9" y="72.7">K7</text>
<text x="42.9" y="75.5">J7</text>
<text x="49.9" y="72.6">CTL_1</text>
<text x="49.9" y="75.5">CTL_2</text>
<text x="62" y="72.7">R78</text>
<text x="62" y="75.6">R79</text>
<text x="77.6" y="72.7">22</text>
<text x="77.6" y="75.6">22</text>
<text x="96.2" y="73.9">CTL1 SH12</text>
<text x="96.2" y="76.7">CTL2 SH12</text>
<text x="203.9" y="75.3">CYUSB301X</text>
<text x="322.4" y="77.3">CLKIN_32</text>
<text x="326.6" y="74.5">CLKIN</text>
<text x="337.5" y="72.7">D7</text>
<text x="337.5" y="75.5">D6</text>
<text x="350.2" y="77">CLKIN</text>
<text x="352.1" y="74.1">TP3</text>
<text x="396.1" y="75.6">Y2</text>
<text x="33.3" y="80.1">CTL3</text>
<text x="33.3" y="82.9">CTL4</text>
<text x="42.9" y="78.4">H7</text>
<text x="42.9" y="81.2">G7</text>
<text x="49.9" y="81.1">CTL_4</text>
<text x="49.9" y="78.3">CTL_3</text>
<text x="49.9" y="83.9">CTL_5</text>
<text x="62" y="81.2">R81</text>
<text x="62" y="78.4">R80</text>
<text x="77.6" y="81.2">22</text>
<text x="77.6" y="78.4">22</text>
<text x="96.2" y="79.5">CTL3 SH12</text>
<text x="96.2" y="82.3">CTL4 SH12</text>
<text x="350.5" y="79.8">YEL</text>
<text x="370.8" y="82.6">C52</text>
<text x="387.5" y="81.8" transform="rotate(-90 387.5 81.8)">3</text>
<text x="390.3" y="81.8" transform="rotate(-90 390.3 81.8)">4</text>
<text x="396.1" y="78.4">19.200MHz</text>
<text x="33.3" y="85.7">CTL5</text>
<text x="33.3" y="88.6">CTL6</text>
<text x="42.9" y="84">G6</text>
<text x="42.9" y="86.8">K6</text>
<text x="42.9" y="89.6">H8</text>
<text x="49.9" y="86.7">CTL_6</text>
<text x="49.9" y="89.6">CTL_7</text>
<text x="62" y="86.8">R83</text>
<text x="62" y="89.7">R84</text>
<text x="62" y="84">R82</text>
<text x="77.6" y="86.8">22</text>
<text x="77.6" y="89.7">22</text>
<text x="77.6" y="84">22</text>
<text x="96.2" y="85.2">CTL5 SH12</text>
<text x="96.2" y="88">CTL6 SH12</text>
<text x="301.1" y="85.2">CYUSB301X</text>
<text x="370.8" y="86">12pF</text>
<text x="385.7" y="86.6" transform="rotate(-90 385.7 86.6)">3</text>
<text x="388.5" y="86.6" transform="rotate(-90 388.5 86.6)">4</text>
<text x="33.3" y="91.4">CTL7</text>
<text x="33.3" y="94.2">CTL8</text>
<text x="42.9" y="92.5">G5</text>
<text x="42.9" y="95.3">H6</text>
<text x="49.9" y="92.4">CTL_8</text>
<text x="49.9" y="95.3">DCK</text>
<text x="62" y="95.3">R86</text>
<text x="62" y="92.5">R85</text>
<text x="77.6" y="95.3">22</text>
<text x="77.6" y="92.5">22</text>
<text x="96.2" y="90.8">CTL7 SH12</text>
<text x="96.2" y="93.6">CTL8 SH12</text>
<text x="31.8" y="99.8">CTL10</text>
<text x="33.3" y="97">CTL9</text>
<text x="42.9" y="98.1">K5</text>
<text x="42.9" y="100.9">J5</text>
<text x="49.9" y="100.9">SP2</text>
<text x="49.9" y="98.1">SP3</text>
<text x="62" y="100.9">R88</text>
<text x="62" y="98.1">R87</text>
<text x="77.6" y="100.9">22</text>
<text x="77.6" y="98.1">22</text>
<text x="96.2" y="99.3">CTL10 SH12</text>
<text x="96.2" y="96.4">CTL9 SH12</text>
<text x="320" y="96.7">TP4</text>
<text x="320" y="99.5">CLKIN_32</text>
<text x="371.1" y="99">CVDDQ_3.3V</text>
<text x="31.8" y="102.7">CTL11</text>
<text x="31.8" y="105.5">CTL12</text>
<text x="42.9" y="103.7">H5</text>
<text x="49.9" y="103.8">SP1</text>
<text x="62" y="103.8">R89</text>
<text x="77.6" y="103.8">22</text>
<text x="96.2" y="104.9">CTL12 SH12</text>
<text x="96.2" y="102.1">CTL11 SH12</text>
<text x="320" y="102.3">YEL</text>
<text x="382" y="108">R90</text>
<text x="399" y="108">0</text>
<text x="28.7" y="111.1">PMODE0</text>
<text x="28.7" y="113.9">PMODE1</text>
<text x="42.9" y="109.4">G4</text>
<text x="42.9" y="112.2">H4</text>
<text x="64" y="109.4">PMODE0</text>
<text x="64" y="112.2">PMODE1</text>
<text x="360.9" y="110.8">C53</text>
<text x="28.7" y="116.8">PMODE2</text>
<text x="42.9" y="115">L4</text>
<text x="64" y="115">PMODE2</text>
<text x="360.3" y="114.5">0.1uF</text>
<text x="378.7" y="119.3">12</text>
<text x="389.1" y="115">Y3</text>
<text x="402.3" y="119.3">1</text>
<text x="25.6" y="122.4">INT#/CTL15</text>
<text x="42.9" y="120.7">L8</text>
<text x="73.3" y="120.7">R91</text>
<text x="88.8" y="120.7">0</text>
<text x="95.9" y="121.8">USB_2.5V</text>
<text x="126" y="125.2">U5C</text>
<text x="239.4" y="120.1">USB_2.5V</text>
<text x="341.7" y="124.8">CLKIN_32</text>
<text x="356.7" y="124.9">R92</text>
<text x="373.6" y="124.9">33</text>
<text x="380.1" y="124.9">7</text>
<text x="384.9" y="121">VCC</text>
<text x="394.6" y="121">VIO</text>
<text x="402.3" y="124.9">6</text>
<text x="29.6" y="128">RESET#</text>
<text x="42.9" y="126.3">C5</text>
<text x="94.5" y="132">INT#</text>
<text x="95.6" y="129.1">TP5</text>
<text x="157.1" y="131.9">F5</text>
<text x="164.1" y="131.8">D_28</text>
<text x="174.8" y="132">R93</text>
<text x="190.3" y="132">22</text>
<text x="380.1" y="130.5">8</text>
<text x="384.9" y="126.6">OUT</text>
<text x="393.3" y="126.6">GND</text>
<text x="402.3" y="130.5">2</text>
<text x="15" y="133.1">CYUSB301X</text>
<text x="54.7" y="135.6">USB_2.5V</text>
<text x="93.9" y="134.8">YEL</text>
<text x="147" y="133.7">DQ28</text>
<text x="147" y="136.5">DQ29</text>
<text x="157.1" y="134.7">E1</text>
<text x="157.1" y="137.6">E5</text>
<text x="164.1" y="134.7">D_29</text>
<text x="164.1" y="137.5">D_30</text>
<text x="174.8" y="137.6">R95</text>
<text x="174.8" y="134.8">R94</text>
<text x="190.3" y="137.6">22</text>
<text x="190.3" y="134.8">22</text>
<text x="207.2" y="135.9">D29 SH12</text>
<text x="207.2" y="133.1">D28 SH12</text>
<text x="223.6" y="136.2">R344</text>
<text x="237.7" y="136.2">R343</text>
<text x="378.7" y="136.2">10</text>
<text x="380.1" y="133.4">9</text>
<text x="384.9" y="132.3">NC5</text>
<text x="384.9" y="135.1">NC6</text>
<text x="384.9" y="137.9">NC7</text>
<text x="393.8" y="132.3">NC1</text>
<text x="393.8" y="135.1">NC2</text>
<text x="393.8" y="137.9">NC3</text>
<text x="402.3" y="133.4">3</text>
<text x="402.3" y="136.2">4</text>
<text x="147" y="139.3">DQ30</text>
<text x="147" y="142.1">DQ31</text>
<text x="157.1" y="140.4">E4</text>
<text x="164.1" y="140.3">D_31</text>
<text x="174.8" y="140.4">R96</text>
<text x="190.3" y="140.4">22</text>
<text x="207.2" y="138.7">D30 SH12</text>
<text x="207.2" y="141.5">D31 SH12</text>
<text x="225.3" y="139.6">4.7k</text>
<text x="239.4" y="139.6">4.7k</text>
<text x="378.7" y="139">11</text>
<text x="384.9" y="140.7">NC8</text>
<text x="393.8" y="140.7">NC4</text>
<text x="402.3" y="139">5</text>
<text x="62" y="146">R97</text>
<text x="62" y="149.4">10k</text>
<text x="143.5" y="147.8">I2S_CLK</text>
<text x="157.1" y="148.8">D2</text>
<text x="157.1" y="146">D1</text>
<text x="172" y="146">R565</text>
<text x="172" y="148.9">R566</text>
<text x="188.9" y="146">0</text>
<text x="188.9" y="148.9">0</text>
<text x="251.8" y="147.2">I2S_CLK SH12</text>
<text x="252.3" y="150">I2S_SD SH12</text>
<text x="384.9" y="144.6">32.7680KHz</text>
<text x="62" y="151.7">DNI</text>
<text x="80.4" y="153.1">SW4</text>
<text x="144.3" y="153.4">I2S_WS</text>
<text x="144.9" y="150.6">I2S_SD</text>
<text x="157.1" y="151.7">D3</text>
<text x="172" y="151.7">R567</text>
<text x="188.9" y="151.7">0</text>
<text x="252.9" y="152.8">I2S_WS SH12</text>
<text x="15.5" y="158.5">SH20 USB_RESET</text>
<text x="73.3" y="161.6">PUSHBUTTON2</text>
<text x="237.7" y="158.7">R345</text>
<text x="364.8" y="159.6">USB_2.5V</text>
<text x="57.3" y="165.8">0.1uF</text>
<text x="57.5" y="163.3">C54</text>
<text x="239.4" y="162.1">4.7k</text>
<text x="313.8" y="164.1">SH12 I2C_SDA</text>
<text x="128.8" y="173.1">UART_CTS/SPI_SSN</text>
<text x="129.1" y="170.3">UART_RTS/SPI_CLK</text>
<text x="157.1" y="168.6">D4</text>
<text x="157.1" y="171.4">C1</text>
<text x="164.1" y="171.3">SPI_SSN</text>
<text x="164.1" y="168.5">SPI_CLK</text>
<text x="186.1" y="171.4">R99</text>
<text x="186.1" y="168.6">R98</text>
<text x="203" y="171.4">0</text>
<text x="203" y="168.6">0</text>
<text x="239.4" y="171.4">USB_2.5V</text>
<text x="313.8" y="168.3">SH12 I2C_SCL</text>
<text x="377.5" y="169.5">USB_2.5V</text>
<text x="129.1" y="178.8">UART_RX/SPI_MOSI</text>
<text x="129.4" y="176">UART_TX/SPI_MISO</text>
<text x="157.1" y="174.2">C2</text>
<text x="157.1" y="177">D5</text>
<text x="157.1" y="179.9">C4</text>
<text x="164.1" y="174.1">SPI_MISO</text>
<text x="164.1" y="177">SPI_MOSI</text>
<text x="186.1" y="174.2">R100</text>
<text x="186.1" y="177.1">R102</text>
<text x="203" y="174.2">0</text>
<text x="203" y="177.1">0</text>
<text x="285.3" y="175.9">U5F</text>
<text x="360.9" y="174.2">R103</text>
<text x="360.9" y="177.6">2k</text>
<text x="372.2" y="174.2">R101</text>
<text x="372.2" y="177.6">2k</text>
<text x="49.1" y="182.1">USB_2.5V</text>
<text x="141.4" y="181.6">I2S_MCLK</text>
<text x="306.2" y="184.4">I2C_GPIO58_SCL</text>
<text x="330.5" y="182.7">D9</text>
<text x="330.5" y="185.5">D10</text>
<text x="375.8" y="184.1">R104</text>
<text x="385.7" y="184.1">R105</text>
<text x="395.6" y="184.1">R106</text>
<text x="405.4" y="184.1">R107</text>
<text x="57.8" y="188.3">R108</text>
<text x="74.7" y="188.3">10k</text>
<text x="126.3" y="189.5">CYUSB301X</text>
<text x="305.9" y="187.2">I2C_GPIO59_SDA</text>
<text x="377.5" y="187.5">10k</text>
<text x="387.4" y="187.5">10k</text>
<text x="397.3" y="187.5">10k</text>
<text x="407.1" y="187.5">10k</text>
<text x="69.1" y="195.4">JP2</text>
<text x="75.3" y="196.8">1</text>
<text x="323" y="195.7">TDI</text>
<text x="330.5" y="194">E7</text>
<text x="330.5" y="196.8">C10</text>
<text x="346" y="193.9">USB_TDI</text>
<text x="55.6" y="199.6">PMODE0</text>
<text x="62" y="203.9">SHN2</text>
<text x="67.1" y="199.6">2</text>
<text x="75.3" y="202.4">3</text>
<text x="319" y="201.3">TRST#</text>
<text x="321.7" y="198.5">TDO</text>
<text x="330.5" y="199.6">B11</text>
<text x="330.5" y="202.4">E8</text>
<text x="346" y="202.3">USB_TMS</text>
<text x="346" y="199.5">USB_TRST_N</text>
<text x="57.8" y="206.7">SHUNT 1-2</text>
<text x="157.6" y="204.7">USB_2.5V</text>
<text x="321.7" y="204.2">TMS</text>
<text x="322" y="207">TCK</text>
<text x="330.5" y="205.2">F6</text>
<text x="346" y="205.1">USB_TCK</text>
<text x="49.1" y="211.8">USB_2.5V</text>
<text x="170.6" y="213.7">R109</text>
<text x="187.5" y="213.7">100k</text>
<text x="195.1" y="213.6">SPI_CLK_FLASH</text>
<text x="229.2" y="213.7">6</text>
<text x="234" y="215.4">C</text>
<text x="238.3" y="210.9">U7</text>
<text x="253.5" y="211.8">USB_2.5V</text>
<text x="292.4" y="215.4">CHARGER DETECT OUTPUT</text>
<text x="330.5" y="213.7">D11</text>
<text x="57.8" y="218">R111</text>
<text x="74.7" y="218">10k</text>
<text x="165" y="219.4">DNI R112</text>
<text x="165" y="216.5">DNI R110</text>
<text x="187.5" y="219.4">100k</text>
<text x="187.5" y="216.5">100k</text>
<text x="195.1" y="219.2">SPI_MISO_FLASH</text>
<text x="195.1" y="216.4">SPI_MOSI_FLASH</text>
<text x="229.2" y="216.5">5</text>
<text x="229.2" y="219.3">2</text>
<text x="234" y="218.2">D</text>
<text x="234" y="221.1">Q</text>
<text x="242.7" y="218.2">VCC</text>
<text x="251.5" y="216.5">8</text>
<text x="260.5" y="220.8">C55</text>
<text x="55.6" y="227.8">PMODE1</text>
<text x="67.1" y="227.8">2</text>
<text x="69.1" y="223.6">JP3</text>
<text x="75.3" y="225">1</text>
<text x="170.6" y="225">R113</text>
<text x="170.6" y="227.8">R114</text>
<text x="187.5" y="225">4.7k</text>
<text x="187.5" y="227.8">4.7k</text>
<text x="195.1" y="224.9">SPI_HOLD#_FLASH</text>
<text x="195.1" y="227.7">SPI_SSN_FLASH</text>
<text x="229.2" y="225">7</text>
<text x="229.2" y="227.8">1</text>
<text x="234" y="226.7">HOLD</text>
<text x="251.5" y="227.8">4</text>
<text x="260.2" y="225.8">0.1uF</text>
<text x="285.6" y="223.3">CYUSB301X</text>
<text x="62" y="232.1">SHN3</text>
<text x="75.3" y="230.6">3</text>
<text x="170.6" y="230.6">R115</text>
<text x="187.5" y="230.6">4.7k</text>
<text x="195.1" y="230.5">SPI_WP#_FLASH</text>
<text x="229.2" y="230.6">3</text>
<text x="234" y="229.5">S</text>
<text x="234" y="232.3">W</text>
<text x="243" y="229.5">VSS</text>
<text x="47.7" y="239.9">USB_2.5V</text>
<text x="59.2" y="234.9">SHUNT 1-2</text>
<text x="231.2" y="236.3">W25Q40CLSNIG</text>
<text x="221.3" y="240.5">R116</text>
<text x="221.3" y="243.9">0</text>
<text x="56.4" y="246.1">R117</text>
<text x="73.3" y="246.1">10k</text>
<text x="221.3" y="246.1">DNI</text>
<text x="54.2" y="257.4">PMODE2</text>
<text x="67.1" y="257.4">2</text>
<text x="69.1" y="253.2">JP4</text>
<text x="75.3" y="254.6">1</text>
<text x="324.3" y="253.2">Title</text>
<text x="62" y="261.6">SHN4</text>
<text x="75.3" y="260.2">3</text>
<text x="324.3" y="261.6">Size</text>
<text x="335.5" y="261.6">Document Number</text>
<text x="417.3" y="261.6">Rev</text>
<text x="57.8" y="264.5">SHUNT 1-2</text>
<text x="324.3" y="270.1">Date:</text>
<text x="338.9" y="270.1">Wednesday, March 14, 2018</text>
<text x="380.6" y="270.1">Sheet</text>
<text x="394.7" y="270.1">5</text>
<text x="403.2" y="270.1">of</text>
<text x="411.6" y="270.1">26</text>
</g>
<g font-size="2">
<text x="45.1" y="2.1">5</text>
<text x="129.7" y="2.1">4</text>
<text x="214.3" y="2.1">3</text>
<text x="298.9" y="2.1">2</text>
<text x="383.5" y="2.1">1</text>
<text x=".7" y="38.1">D</text>
<text x="426.5" y="38.1">D</text>
<text x=".7" y="105.1">C</text>
<text x="426.5" y="105.1">C</text>
<text x=".7" y="172">B</text>
<text x="426.5" y="172">B</text>
<text x=".7" y="239">A</text>
<text x="426.5" y="239">A</text>
<text x="45.1" y="272.8">5</text>
<text x="129.7" y="272.8">4</text>
<text x="214.3" y="272.8">3</text>
<text x="298.9" y="272.8">2</text>
<text x="383.5" y="272.8">1</text>
</g>
</svg>
